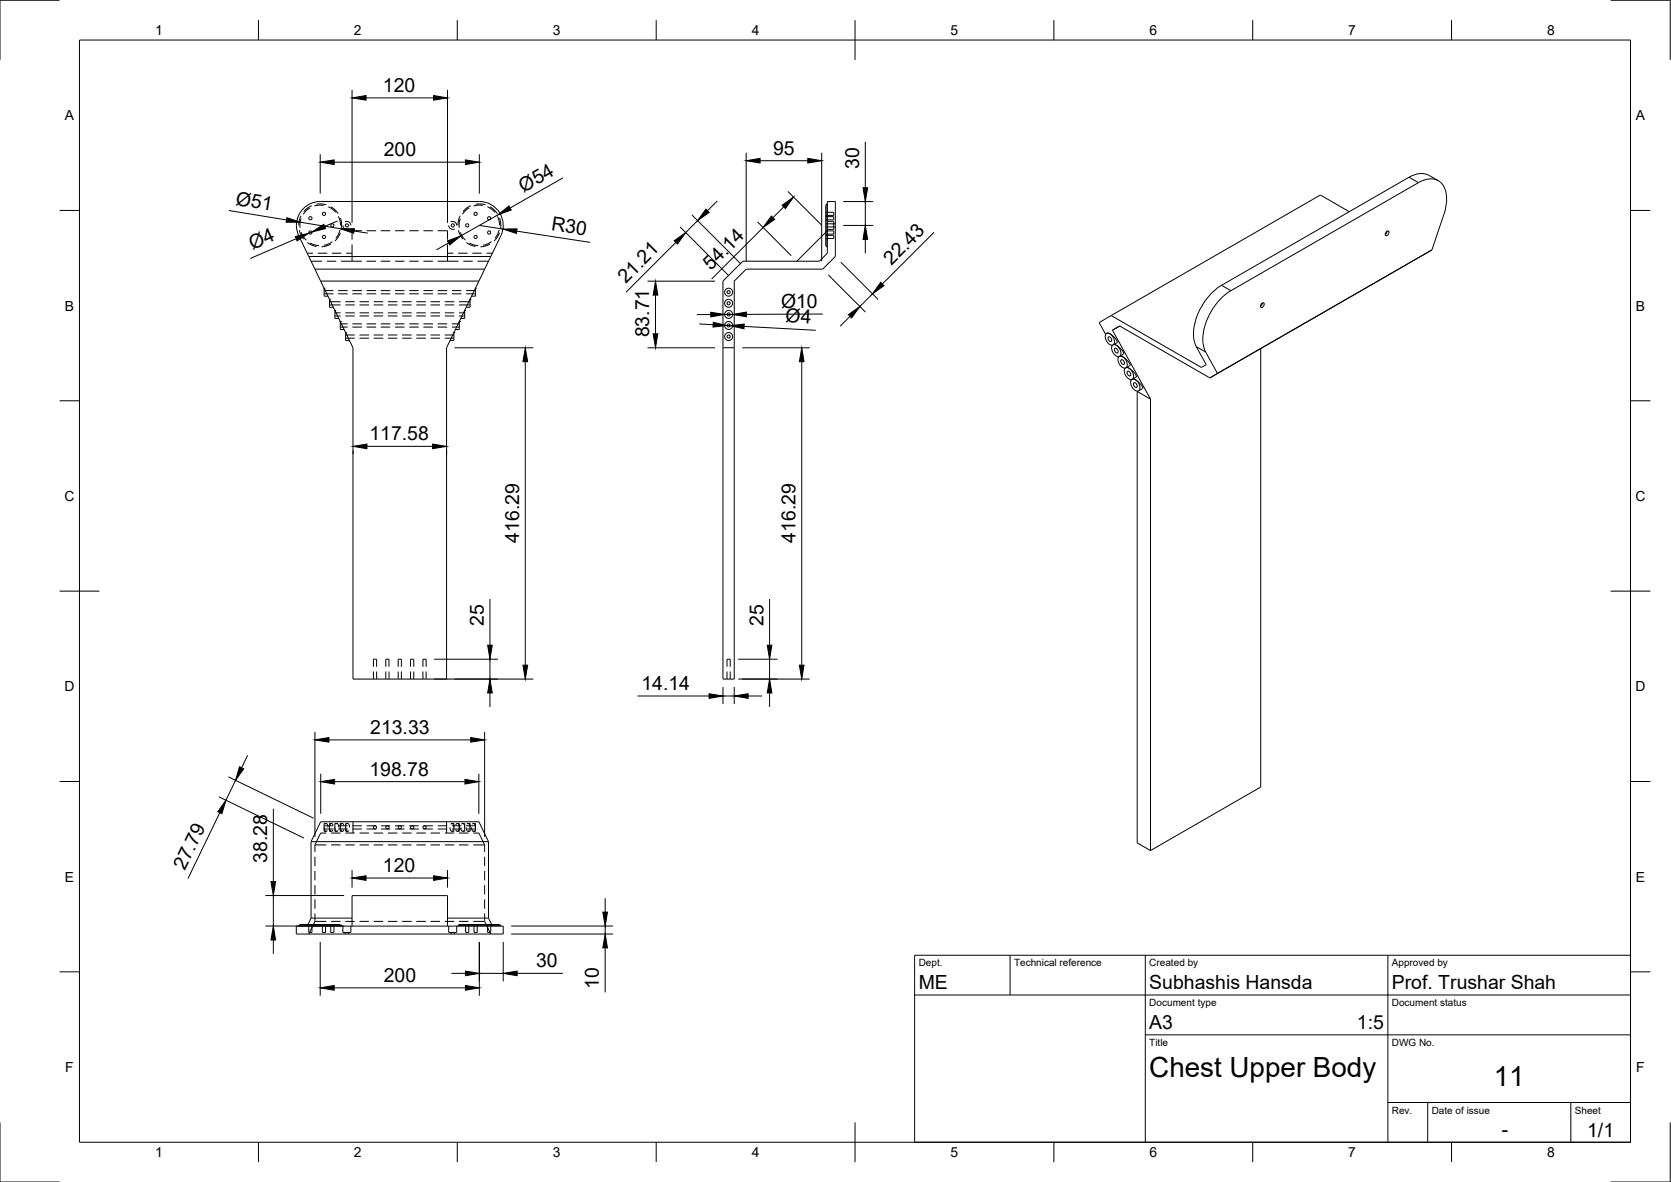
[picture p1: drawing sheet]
<svg xmlns="http://www.w3.org/2000/svg" width="420mm" height="297mm" viewBox="0 0 420 297" stroke-linecap="round" stroke-linejoin="round" font-family="sans-serif">
<!-- layer: Hidden -->
<g fill="none" stroke="#000" stroke-width=".25">
<path d="M75.2 57.9l.6 1.3 .6 .9M75.7 54.2l-.4 1.1-.2 1.3M75.7 54.9l-.3 1.4 .1 .9M75.7 58.4l.5 1 .8 1M78 52.2l-.9 .7-.9 1M78.4 51.7l-.9 .4-1.1 1.1M79.6 51.3h1.1l1.4 .2M81.4 51.6h-1.4l-1 .2M82.5 52l1.2 .6 .7 .8M83.2 52l1.1 .8 .7 .9M85.1 54.4l.3 .9 .2 1.3M85.5 57.8l-.5 1.3-.6 .8"/>
<path d="M85.6 54.8l.2 .9 .1 1.6M85.6 58.5l-.5 1-.9 1.1M86.2 56.6a1.01 1.01 0 0 0 1.5 .9M86.7 55.8a1.01 1.01 0 0 1 1.5 .8M91 58h-2.5v2.2M92.2 58h2.4M95.8 58h2.3M99.3 58h2.4M102.9 58h2.4M106.5 58h2.4M110 58h2.5v2.2M112.8 56.6a.98 .98 0 0 0 1.5 .9"/>
<path d="M113.3 55.8a1.01 1.01 0 0 1 1.5 .8M115.3 57.9l.5 1.3 .6 .9M115.7 54.2l-.4 1.1-.2 1.3M115.7 54.9l-.3 1.4 .1 .9M115.7 58.4l.5 1 .9 1M118 52.2l-.9 .7-.8 1M118.4 51.7l-.9 .4-1.1 1.1M119.6 51.3h1.1l1.4 .2M121.4 51.6h-1.4l-.9 .2M122.6 52l1.1 .6 .7 .8M123.2 52l1.1 .8 .8 .9M125.1 54.4l.4 .9 .1 1.3"/>
<path d="M125.5 57.8l-.5 1.3-.6 .8M125.6 54.8l.3 1.5v1M125.6 58.5l-.5 1-.9 1.1M207.6 58h2v.8h-2M207.6 53.3h2v.8h-2M207.6 54.4h2v.9h-2M207.6 59.1h2v.9h-2M207.6 56.2h2.4M207.6 57h2.4M208 55.6h1.6v2h-1.6M208 58l-.4 .4M77.2 63.6h1.5"/>
<path d="M77.3 60.9l.8 .6 1.5 .4M78 61.1l.7 .3 1.5 .3M78.2 65.6h2.8M79.9 63.6h2.4M81.5 73h2.3M81.5 73.8h2.3M82.2 65.6h2.4M82.8 75.2h.1M82.8 75.8h2.8M82.8 76.6h2.8M83.2 61.3l-1.2 .5-1.2 .2M83.5 63.6h2.4"/>
<path d="M83.6 60.7l-1 .6-1.2 .3M84.2 78.6h1.4M84.2 79.4h1.4M85 73h2.4M85 73.8h2.4M85.7 65.6h5.3M86.8 75.8h2.4M86.8 76.6h2.4M86.8 78.6h2.4M86.8 79.4h2.4M87 63.6h1.5M88.5 61.4v4.2"/>
<path d="M88.6 73h2.4M88.6 73.8h2.4M90.4 75.8h2.4M90.4 76.6h2.4M90.4 78.6h2.4M90.4 79.4h2.4M92.2 65.6h2.4M92.2 73h2.4M92.2 73.8h2.4M94 78.6h2.4M94 79.4h2.4M94 75.8h2.4"/>
<path d="M94 76.6h2.4M95.8 65.6h2.3M95.8 73h2.3M95.8 73.8h2.3M97.5 75.8h2.4M97.5 76.6h2.4M97.5 78.6h2.4M97.5 79.4h2.4M99.3 65.6h2.4M99.3 73h2.4M99.3 73.8h2.4M101.1 75.8h2.4"/>
<path d="M101.1 76.6h2.4M101.1 78.6h2.4M101.1 79.4h2.4M102.9 65.6h2.4M102.9 73h2.4M102.9 73.8h2.4M104.7 75.8h2.4M104.7 76.6h2.4M104.7 78.6h2.4M104.7 79.4h2.4M106.5 65.6h2.4M106.5 73h2.4"/>
<path d="M106.5 73.8h2.4M108.3 75.8h2.3M108.3 76.6h2.3M108.3 78.6h2.3M108.3 79.4h2.3M110 65.6h5.3M110 73h2.4M110 73.8h2.4M111.8 75.8h2.4M111.8 76.6h2.4M111.8 78.6h2.4M111.8 79.4h2.4"/>
<path d="M112.5 61.4v4.2M112.5 63.6h1.5M113.6 73h2.4M113.6 73.8h2.4M115.2 63.6h2.4M115.4 75.8h2.8M115.4 76.6h2.8M115.4 78.6h1.4M115.4 79.4h1.4M116.5 65.6h2.4M117.2 73h2.3M117.2 73.8h2.3"/>
<path d="M117.3 60.9l.8 .6 1.5 .4M118 61.1l.8 .3 1.4 .3M118.8 63.6h2.3M120.1 65.6h2.7M122.3 63.6h1.5M123.2 61.3l-1.2 .5-1.2 .2M123.6 60.7l-1 .6-1.2 .3M85.6 80.8h.1M85.6 81.4h1.8M85.6 82.2h1.8M86.9 84.2h2.3M86.9 85h2.3"/>
<path d="M88.6 81.4h2.4M88.6 82.2h2.4M90.4 84.2h2.4M90.4 85h2.4M92.2 81.4h2.4M92.2 82.2h2.4M94 84.2h2.4M94 85h2.4M95.8 81.4h2.3M95.8 82.2h2.3M97.5 84.2h2.4M97.5 85h2.4"/>
<path d="M99.3 81.4h2.4M99.3 82.2h2.4M101.1 84.2h2.4M101.1 85h2.4M102.9 81.4h2.4M102.9 82.2h2.4M104.7 84.2h2.4M104.7 85h2.4M106.5 81.4h2.4M106.5 82.2h2.4M108.3 84.2h2.3M108.3 85h2.3"/>
<path d="M110 81.4h2.4M110 82.2h2.4M111.8 84.2h2.3M111.8 85h2.3M113.6 81.4h1.9M113.6 82.2h1.9M115.5 80.8h.1M183.2 80.8h.1M93.9 167.6v-1.9h.8v1.9M93.9 168.7v2M94.7 168.7v2M97 167.6v-1.9h.8v1.9"/>
<path d="M97 168.7v2M97.8 168.7v2M100.1 167.6v-1.9h.8v1.9M100.1 168.7v2M100.9 168.7v2M103.2 167.6v-1.9h.8v1.9M103.2 168.7v2M104 168.7v2M106.3 167.6v-1.9h.8v1.9M106.3 168.7v2M107.1 168.7v2M182.8 167.6v-1.9h.8v1.9"/>
<path d="M182.8 168.7v2M183.6 168.7v2M79.2 212.3v1.8M79.2 215.3v2.4M79.2 218.8v2.4M79.2 212.3h2.9M81.5 207.5h2.3M81.5 208.3h2.3M81.5 207.9v.1a.58 .58 0 0 0 .1 .7 .58 .58 0 0 0 .6 .1l.1-.1M81.7 207.1a.43 .43 0 0 1 .5-.1 .43 .43 0 0 1 .2 .5l.1 .4M82 206.9h-.5v2h.5M82.1 209.3h-1.5l-1.4 3"/>
<path d="M82.8 208v.9h.5M82.8 208l.1 .2a.48 .48 0 0 0 .1 .6 .48 .48 0 0 0 .6 0l.1-.3M82.8 207.9v.1M83.2 209.3h2.4M83.2 212.3h2.4M83.3 206.9h-.5v1M83.7 207.3a.43 .43 0 0 0-.5-.4 .43 .43 0 0 0-.3 .6l-.1 .4M84.2 207.9v.1a.58 .58 0 0 0 .1 .7 .58 .58 0 0 0 .6 .1l.1-.1M84.4 207.1a.43 .43 0 0 1 .6-.1 .43 .43 0 0 1 .2 .5v.4M84.7 206.9h-.5v2h.5M85 207.5h2.4M85 208.3h2.4"/>
<path d="M85.6 207.9v1h.4M85.6 207.9v.2a.48 .48 0 0 0 .1 .7 .48 .48 0 0 0 .7-.2v-.1M85.6 207.9h.1M86 206.9h-.4v1M86.4 207.3a.44 .44 0 0 0-.5-.4 .44 .44 0 0 0-.3 .6v.4M86.8 209.3h2.4M86.8 212.3h2.4M86.9 207.9v.3a.46 .46 0 0 0 .2 .6 .46 .46 0 0 0 .6-.1M87.1 207.1a.43 .43 0 0 1 .6-.1 .43 .43 0 0 1 .2 .5v.4M87.4 206.9h-.5v2h.5M88.6 207.5h2.4M88.6 208.3h2.4"/>
<path d="M88.8 206.5v2.8M90.4 209.3h2.4M90.4 212.3h2.4M92.2 207.5h2.4M92.2 208.3h2.4M94 209.3h2.4M94 212.3h2.4M95.8 207.5h2.3M95.8 208.3h2.3M97.5 209.3h2.4M97.5 212.3h2.4M99.3 207.5h2.4"/>
<path d="M99.3 208.3h2.4M101.1 209.3h2.4M101.1 212.3h2.4M102.9 207.5h2.4M102.9 208.3h2.4M104.7 209.3h2.4M104.7 212.3h2.4M106.5 207.5h2.4M106.5 208.3h2.4M108.3 209.3h2.3M108.3 212.3h2.3M110 207.5h2.4"/>
<path d="M110 208.3h2.4M111.8 209.3h2.4M111.8 212.3h2.4M112.3 206.5v2.8M113.2 207.9v.2a.49 .49 0 0 0 .1 .7 .49 .49 0 0 0 .6-.1M113.3 207.1a.4 .4 0 0 1 .5-.1 .4 .4 0 0 1 .3 .5v.4M113.6 207.5h2.4M113.6 208.3h2.4M113.6 206.9h.5v2h-.5M114.6 207.3a.44 .44 0 0 1 .5-.4 .44 .44 0 0 1 .3 .6l.1 .4M115 206.9h.5v1M115.4 209.3h2.4"/>
<path d="M115.4 212.3h2.4M115.5 207.9v1h-.5M115.5 207.9v.2a.48 .48 0 0 1-.2 .7 .48 .48 0 0 1-.7-.2v-.1M115.5 207.9h.1M115.9 207.9v.2a.49 .49 0 0 0 .1 .7 .49 .49 0 0 0 .6-.1M116 207.1a.4 .4 0 0 1 .6-.1 .4 .4 0 0 1 .2 .5v.4M116.4 206.9h.4v2h-.4M117.2 207.5h2.3M117.2 208.3h2.3M117.2 207.9v.2a.49 .49 0 0 0 .1 .7 .49 .49 0 0 0 .7-.1M117.4 207.1a.4 .4 0 0 1 .5-.1 .4 .4 0 0 1 .2 .5l.1 .4M117.7 206.9h.5v2h-.5"/>
<path d="M118.6 207.9v.2a.49 .49 0 0 0 .1 .7 .49 .49 0 0 0 .7-.1M118.7 207.1a.4 .4 0 0 1 .6-.1 .4 .4 0 0 1 .2 .5v.4M119 209.3h1.4l1.5 3M119 212.3h2.9M119.1 206.9h.4v2h-.4M121.9 212.3v1.8M121.9 215.3v2.4M121.9 218.8v2.4M77.4 232.3l-.2 .4M77.6 232.3v2h.8v-2M79.2 222.4v2.4M79.2 226v2.4"/>
<path d="M79.2 229.6v1.9M79.2 231.5l-1.6 3.2M79.2 231.5h2.9M81 232.3v2h.9v-2M83.2 232.3v2h.8v-2M83.2 231.5h2.4M86.2 232.7v1.6h2v-1.6M86.8 234.3v.4M86.8 231.5h2.4M87.6 234.3v.4M90.4 231.5h2.4M94 231.5h2.4"/>
<path d="M97.5 231.5h2.4M101.1 231.5h2.4M104.7 231.5h2.4M108.3 231.5h2.3M111.8 231.5h2.4M112.8 232.7v1.6h2v-1.6M113.4 234.3v.4M114.2 234.3v.4M115.4 231.5h2.4M117.1 232.3v2h.8v-2M119 231.5h2.9M119.2 232.3v2h.8v-2"/>
<path d="M121.9 231.5l1.5 3.2M121.9 222.4v2.4M121.9 226v2.4M121.9 229.6v1.9M122.6 232.3v2h.8v-2M123.6 232.3l.2 .4"/>
<circle cx="78" cy="54.8" r=".4"/>
<circle cx="78" cy="58.4" r=".4"/>
<circle cx="81.5" cy="59.5" r=".4"/>
<circle cx="81.5" cy="53.7" r=".4"/>
<circle cx="83.6" cy="56.6" r=".41"/>
<circle cx="117.5" cy="56.6" r=".4"/>
<circle cx="119.6" cy="59.5" r=".41"/>
<circle cx="119.6" cy="53.7" r=".41"/>
<circle cx="123" cy="54.8" r=".41"/>
<circle cx="123" cy="58.4" r=".41"/>
<circle cx="94.3" cy="207.9" r=".41"/>
<circle cx="97.4" cy="207.9" r=".41"/>
<circle cx="100.5" cy="207.9" r=".4"/>
<circle cx="103.6" cy="207.9" r=".4"/>
<circle cx="106.7" cy="207.9" r=".4"/>
</g>
<!-- layer: Visible -->
<g fill="none" stroke="#000" stroke-width=".25">
<path d="M207.6 58.4l-7.2 7.2M207.9 51.2v10.8M207.9 51.2l-.3 .3v10.3l.3 .2M207.9 51.2h.1M339.3 53.2l-7.3-4.2-52.6 30.3M348.6 58.2l.4-.2a.67 .67 0 0 1 .1 .8 .67 .67 0 0 1-.7 .3l-.1-.4zM348.8 58.1l-.5 .8M361.7 45.4a7.2 7.2 0 0 0-4.1-1.8l-1.9 .3-1.4 .6-47.2 27.2M77.6 64.5l-2.5-5.2a6 6 0 0 1 5.4-8.7h40a6 6 0 0 1 5.3 9l-3.9 8M77.6 64.5l1.6 3.1M77.6 64.5h45.8M79.2 67.6l1.4 3"/>
<path d="M79.2 67.6h42.7M80.6 70.6l8.2 16.8v83.3h23.5v-83.3l8.1-16.8M80.6 70.6h39.8M81.5 72.4v2h1M81.5 72.4h.1M82.8 75.2v2h1M84.2 78v2h1M84.2 78h.1M116.8 78v2h-.9M116.8 78h.1M118.2 75.2v2h-1M118.2 75.2h.1"/>
<path d="M119.5 72.4v2h-.9M119.5 72.4h.1M121.9 67.6l-1.5 3M181.8 70.6l5-5h19.2l2-2v-13h2v13.9l-3.1 3.1h-19.3l-3 3v100.1h-2.8zM207.9 62h.1M279.4 79.3l22.7 13 1.2-.7-2.5-4.5M279.4 79.3l-3 1.8 1.6 2.9M306.8 75.3l2.7-2.2 47.2-27.2a4.5 4.5 0 0 1 6 .4 8.9 8.9 0 0 1 .1 8.3l-2.8 8.2-53.9 31-3-5.4a9.2 9.2 0 0 1 .3-7.8l.5-1.2a16.9 16.9 0 0 1 2.9-4.1zM307.2 71.7a15.3 15.3 0 0 0-7.1 13.1l.7 2.3M317.2 76.3l.4-.2a.67 .67 0 0 1 .1 .8 .67 .67 0 0 1-.7 .3v-.5zM317.4 76.1l-.5 .9M354.5 66l-50.3 29"/>
<path d="M85.6 80.8v2h.9M86.9 83.6v2h1M86.9 83.6h.1M114.1 83.6v2h-.9M114.1 83.6h.1M115.5 80.8v2h-1M181.8 87.4h2.8M278.1 83.9a1.43 1.43 0 0 1 1.9 1.1 1.27 1.27 0 0 1-.2 1.7 2.05 2.05 0 0 1-1.7-2.8zM278.4 83.7a3.8 3.8 0 0 1 2.6 2.3l-1.1 .7M278.4 83.7l-.2 .1M278.7 84.7a.67 .67 0 0 1 .7 .3 .67 .67 0 0 1-.1 .8l-.6-.4zM279.5 86.8l.1 .1"/>
<path d="M279.8 86.7a1.98 1.98 0 0 0 1.7 2.9 1.98 1.98 0 0 0-.8-2.8M280 86.6l.6 .1M280.1 86.5l.6 .3a4.2 4.2 0 0 1 1.9 2.1l-1.1 .7M280.3 87.6a.67 .67 0 0 1 .7 .3 .67 .67 0 0 1-.1 .8l-.6-.4zM281.1 89.6l.1 .2M281.6 89.5a2.13 2.13 0 0 1 1.7 2.8 1.21 1.21 0 0 1-1.8-.8l-.3-.4a1.36 1.36 0 0 1 .1-1.5M281.7 89.4a4.3 4.3 0 0 1 2.5 2.3l-1.1 .8M281.9 90.5a.67 .67 0 0 1 .7 .3 .67 .67 0 0 1-.1 .8l-.6-.4zM282.7 92.5l.1 .2M282.9 92.5a1.97 1.97 0 0 0 1.8 2.8 2.02 2.02 0 0 0-.8-2.8M283.2 92.4l.6 .1M283.3 92.3l.5 .2"/>
<path d="M283.4 93.4a.67 .67 0 0 1 .8 .3 .67 .67 0 0 1-.1 .8l-.6-.4zM283.8 92.5h.1M283.9 92.5a4.3 4.3 0 0 1 1.8 2.1v.2M284.3 95.4l.1 .2M284.8 95.3a2.13 2.13 0 0 1 1.7 2.7 1.21 1.21 0 0 1-1.8-.7l-.3-.4a1.36 1.36 0 0 1 .1-1.5M284.9 95.2a4.3 4.3 0 0 1 2.5 2.3l-1.1 .7M285.1 96.3a.67 .67 0 0 1 .7 .3 .67 .67 0 0 1-.1 .8l-.6-.4zM285.7 94.8l-1 .5M285.9 98.3v.1M285.9 98.4l3.4 1.9M285.9 98.4v113.4l3.4 1.9M304.2 95l-22.7-13.1-1.8 1.1 9.6 17.3"/>
<path d="M306.1 93.8l-1.9 1.2M317 87.6v110.2l-27.7 15.9M289.3 100.3v113.4M78.2 211.5h44.6M78.2 211.5v19.2M78.2 211.5l2.4-5h39.8l2.4 5M122.8 211.5v19.2M74.5 232.7h52v2h-52zM75.1 232.6h10.8M75.1 232.6a2.98 2.98 0 0 1 2.3-.3h8.2l.3 .3M75.1 232.6v.1M78.2 230.7h10.3"/>
<path d="M78.2 230.7l-.8 1.6M85.9 232.6v.1M88.5 232.7v-7.6h24v7.6M112.5 230.7h10.3M115.1 232.6l.3-.3h8.2a2.98 2.98 0 0 1 2.3 .3M115.1 232.6h10.8M115.1 232.6v.1M122.8 230.7l.8 1.6M125.9 232.6v.1"/>
<circle cx="87.2" cy="56.6" r=".39"/>
<circle cx="113.8" cy="56.6" r=".39"/>
<circle cx="183.2" cy="79" r=".39"/>
<circle cx="183.2" cy="76.2" r=".39"/>
<circle cx="183.2" cy="73.4" r=".39"/>
<circle cx="183.2" cy="76.2" r="1.01"/>
<circle cx="183.2" cy="79" r="1.01"/>
<circle cx="183.2" cy="73.4" r="1.01"/>
<circle cx="183.2" cy="84.6" r=".39"/>
<circle cx="183.2" cy="81.8" r=".39"/>
<circle cx="183.2" cy="81.8" r="1.01"/>
<circle cx="183.2" cy="84.6" r="1.01"/>
</g>
<!-- layer: Visible Narrow -->
<path d="M354.3 44.5l2.4 1.4M307.1 71.7l2.4 1.4M300.8 87.1l2.3 1.4" fill="none" stroke="#000" stroke-width=".25"/>
<!-- layer: Border -->
<g fill="none" stroke="#000" stroke-width=".25">
<path d="M15 .1h-15v15M20 10.1h390v276.9h-390zM65 5.1v5M115 5.1v5M165 5.1v5M215 5.1v10M265 5.1v5M315 5.1v5M365 5.1v5M405 .1h15v15M15 52.9h5M410 52.9h5"/>
<path d="M15 100.7h5M410 100.7h5M15 148.6h10M405 148.6h10M15 196.4h5M410 196.4h5M15 244.2h5M410 244.2h5M0 282.1v14.9h15M65 287v5M115 287v5M165 287v5"/>
<path d="M215 282.1v9.9M265 287v5M315 287v5M365 287v5M420 282.1v14.9h-15"/>
</g>
<!-- layer: TitleBlock -->
<path d="M230 240.1h180v46.9h-180zM230 250h180M254 240.1v9.9M288 240.1v46.9M349 240.1v46.9M288 260.1h122M349 277.1h61M359 277.1v9.9M395 277.1v9.9" fill="none" stroke="#000" stroke-width=".25"/>
<!-- layer: Dimensions -->
<g fill="none" stroke="#000" stroke-width=".25">
<path d="M80.5 38.8v9.8M88.5 22.6v33.4M92 24.6h17M112.5 22.6v33.4M120.5 38.8v9.8M187.6 38.4v27.3M206.6 38.4v27.3M217.6 35.7v11.5M57.6 52.9l14.4 2.4M74.5 60l-11.6 5M75.5 55.8l10.1 1.7M78.4 58.3l-.7 .3"/>
<path d="M84 40.8h33M84.9 55.5l-3.3 1.4M89 58l3.5 .6M120.5 56.6l5.9 1M125.2 54l-9.4 5.3M129.9 58.1l18.5 2.8M141.6 44.7l-13.3 7.6M171 57l12.2 12.2M174 54l12.2 12.2M175.4 55.4l-3 3M180.4 50.5l-2.5 2.5M190.5 55.8l8.4 8.4"/>
<path d="M191.1 40.4h12M191.9 57.2l-13 12.9M197.1 52l-2.7 2.7M198.1 48.1l8.5 8.5M212 56.6h7.6M212 50.7h7.6M217.6 50.7v5.9M234.8 58.4l-13 13M112.8 61.1l-3.1 1.7M162.8 70.7h17M164.8 74.2v9.7M169.9 60.9l-12.5 12.5"/>
<path d="M178.7 79l-3.5 .1M182.2 79h2M206.9 78.9l-19.2 .1M208.3 69.1l9.3 9.3M211.4 65.9l9.4 9.4M213.7 79.5l-2.4 2.5M217.6 60.2v3.5M219.4 73.9l-3.2 3.1M114.3 87.4h19.8M132.1 90.9v76.3M162.8 87.4h17M175.8 81.4l3.5 .2"/>
<path d="M182.8 81.8h.8M186.6 87.4h17M187.1 82l18 1M201.6 90.9v76.3M88.8 113.2v1M92.3 112.2h16.5M112.3 113.2v1M123.2 150.5v11.6M193.5 150.5v11.6M109.2 170.7h24.9M109.2 165.7h16M123.2 165.7v5"/>
<path d="M123.2 174.1v3.6M160.3 174.9h18M181.8 172.6v4.3M181.8 174.9h2.8M184.6 172.6v4.3M185.6 170.7h18M185.6 165.7h9.9M188.1 174.9h3.5M193.5 165.7v5M193.5 174.1v3.6M57.4 195.2l21.4 10.4M59.2 196.1l-2.4 5"/>
<path d="M62.3 189.8l-1.6 3.2M79.2 183.9v26.4M80.6 194.4v10.1M82.7 185.9h35.7M84.1 196.4h32.8M120.4 194.4v10.1M121.9 183.9v26.4M55 200.2l21.4 10.4M55.3 204.2l-8 16.6M68.7 203.2v18.4M88.5 218.7v4.4M112.5 218.7v4.4"/>
<path d="M66.7 232.7h19.8M66.7 225.1h19.8M68.7 225.1v7.6M68.7 236.2v3.5M80.5 236.7v13.5M92 220.6h17M120.5 236.7v13.5M126.5 236.7v9.9M128.5 232.7h25.7M128.5 234.7h25.7M152.2 225.7v3.5M152.2 232.7v2"/>
<path d="M152.2 238.2v11.2M84 248.2h33M113.5 244.6h3.5M120.5 244.6h6M130 244.6h11.5"/>
</g>
<g fill="#000" stroke="#000" stroke-width=".25">
<path d="M88.5 24.6l3.5-.6v1.2zM109 24l3.5 .6-3.5 .6zM187.6 40.4l3.5-.6v1.2zM203.1 39.8l3.5 .6-3.5 .6zM72.1 54.7l3.4 1.1h-3.6zM74.3 59.4l3.4-.8-3 1.9zM78.4 58.3l3-1.9 .5 1.1zM80.5 40.8l3.5-.6v1.1zM85.6 57.5h3.5l-.2 1.1zM117 40.2l3.5 .6-3.5 .5zM125.2 54l2.8-2.2 .5 1zM126.4 57.6l3.6-.1-.2 1.2z"/>
<path d="M177.5 52.6l.8 .8-2.9 2zM194 54.3l.8 .8-2.9 2.1zM196.7 51.6l2.8-2.1-2 2.9zM217 47.2h1.2l-.6 3.5zM112.5 60.5l3.3-1.2-2.7 2.3zM164.8 70.7l.6 3.5h-1.2zM169.5 60.5l2.9-2.1-2.1 2.9zM178.7 78.5l3.5 .5-3.5 .6zM184.2 79l3.5-.6v1.2zM213.3 79.1l2.9-2.1-2.1 2.9zM217.6 56.6l.6 3.6h-1.2zM221.4 71l.9 .8-2.9 2.1z"/>
<path d="M132.1 87.4l.6 3.5h-1.2zM164.2 83.9h1.2l-.6 3.5zM179.3 81l3.5 .8-3.5 .4zM183.6 81.8l3.5-.4v1.2zM201.6 87.4l.6 3.5h-1.2zM88.8 112.2l3.5-.6v1.2zM108.8 111.6l3.5 .6-3.5 .6zM123.2 170.7l.6 3.4h-1.2zM122.6 162.1h1.2l-.6 3.6zM131.5 167.2h1.2l-.6 3.5zM178.3 174.3l3.5 .6-3.5 .6zM184.6 174.9l3.5-.6v1.2z"/>
<path d="M193.5 170.7l.6 3.4h-1.2zM192.9 162.1h1.2l-.6 3.6zM201 167.2h1.2l-.6 3.5zM60.2 192.7l1.1 .5-2.1 2.9zM79.2 185.9l3.5-.6v1.2zM80.6 196.4l3.5-.5v1.1zM116.9 195.9l3.5 .5-3.5 .6zM118.4 185.3l3.5 .6-3.5 .6zM56.8 201.1l-1 3.4-1-.5zM68.7 232.7l.6 3.5h-1.2zM68.1 221.6h1.2l-.6 3.5zM88.5 220.6l3.5-.5v1.1z"/>
<path d="M109 220.1l3.5 .5-3.5 .6zM151.6 229.2h1.1l-.5 3.5zM152.2 234.7l.5 3.5h-1.1zM80.5 248.2l3.5-.5v1.1zM117 247.7l3.5 .5-3.5 .6zM117 244l3.5 .6-3.5 .6zM126.5 244.6l3.5-.6v1.2z"/>
</g>
<g font-size="7">
<text x="289" y="270.6">Chest Upper Body</text>
<text x="375.6" y="273">11</text>
</g>
<g font-size="4.9">
<text x="96.3" y="23">120</text>
<text x="96.5" y="39.2">200</text>
<text x="194.4" y="38.8">95</text>
<text x="216" y="42.4" transform="rotate(-90 216 42.4)">30</text>
<text x="59.1" y="51.5" transform="rotate(9 59.1 51.5)">Ø51</text>
<text x="131.6" y="48.5" transform="rotate(-30 131.6 48.5)">Ø54</text>
<text x="138.5" y="57.8" transform="rotate(9 138.5 57.8)">R30</text>
<text x="63.5" y="62.9" transform="rotate(-23 63.5 62.9)">Ø4</text>
<text x="157.3" y="71.4" transform="rotate(-45 157.3 71.4)">21.21</text>
<text x="178.8" y="68.1" transform="rotate(-45 178.8 68.1)">54.14</text>
<text x="224.2" y="66.8" transform="rotate(-45 224.2 66.8)">22.43</text>
<text x="196.4" y="77.3">Ø10</text>
<text x="197.4" y="80.9" transform="rotate(3 197.4 80.9)">Ø4</text>
<text x="163.3" y="84.8" transform="rotate(-90 163.3 84.8)">83.71</text>
<text x="92.9" y="110.6">117.58</text>
<text x="130.5" y="136.4" transform="rotate(-90 130.5 136.4)">416.29</text>
<text x="200" y="136.4" transform="rotate(-90 200 136.4)">416.29</text>
<text x="121.6" y="157.3" transform="rotate(-90 121.6 157.3)">25</text>
<text x="191.9" y="157.3" transform="rotate(-90 191.9 157.3)">25</text>
<text x="161.3" y="173.4">14.14</text>
<text x="93.1" y="184.4">213.33</text>
<text x="92.9" y="194.9">198.78</text>
<text x="46.4" y="218.9" transform="rotate(-64 46.4 218.9)">27.79</text>
<text x="67.2" y="216.8" transform="rotate(-90 67.2 216.8)">38.28</text>
<text x="96.3" y="219.1">120</text>
<text x="134.8" y="243.1">30</text>
<text x="96.5" y="246.7">200</text>
<text x="150.6" y="248.4" transform="rotate(-90 150.6 248.4)">10</text>
<text x="231" y="248.5">ME</text>
<text x="289" y="248.5">Subhashis Hansda</text>
<text x="350" y="248.5">Prof. Trushar Shah</text>
<text x="289" y="258.6">A3</text>
<text x="341.2" y="258.6">1:5</text>
<text x="377.7" y="285.5">-</text>
<text x="399.1" y="285.7">1/1</text>
</g>
<g font-size="3.5">
<text x="39" y="8.8">1</text>
<text x="89" y="8.8">2</text>
<text x="139" y="8.8">3</text>
<text x="189" y="8.8">4</text>
<text x="239" y="8.8">5</text>
<text x="289" y="8.8">6</text>
<text x="339" y="8.8">7</text>
<text x="389" y="8.8">8</text>
<text x="16.3" y="30.2">A</text>
<text x="411.3" y="30.2">A</text>
<text x="16.3" y="78">B</text>
<text x="411.3" y="78">B</text>
<text x="16.2" y="125.9">C</text>
<text x="411.2" y="125.9">C</text>
<text x="16.2" y="173.7">D</text>
<text x="411.2" y="173.7">D</text>
<text x="16.3" y="221.6">E</text>
<text x="411.3" y="221.6">E</text>
<text x="16.4" y="269.4">F</text>
<text x="411.4" y="269.4">F</text>
<text x="39" y="290.8">1</text>
<text x="89" y="290.8">2</text>
<text x="139" y="290.8">3</text>
<text x="189" y="290.8">4</text>
<text x="239" y="290.8">5</text>
<text x="289" y="290.8">6</text>
<text x="339" y="290.8">7</text>
<text x="389" y="290.8">8</text>
</g>
<g font-size="2.5">
<text x="231" y="242.9">Dept.</text>
<text x="255" y="242.9">Technical reference</text>
<text x="289" y="242.9">Created by</text>
<text x="350" y="242.9">Approved by</text>
<text x="289" y="252.8">Document type</text>
<text x="350" y="252.8">Document status</text>
<text x="289" y="262.9">Title</text>
<text x="350" y="262.9">DWG No.</text>
<text x="350" y="279.9">Rev.</text>
<text x="360" y="279.9">Date of issue</text>
<text x="396" y="279.9">Sheet</text>
</g>
</svg>
